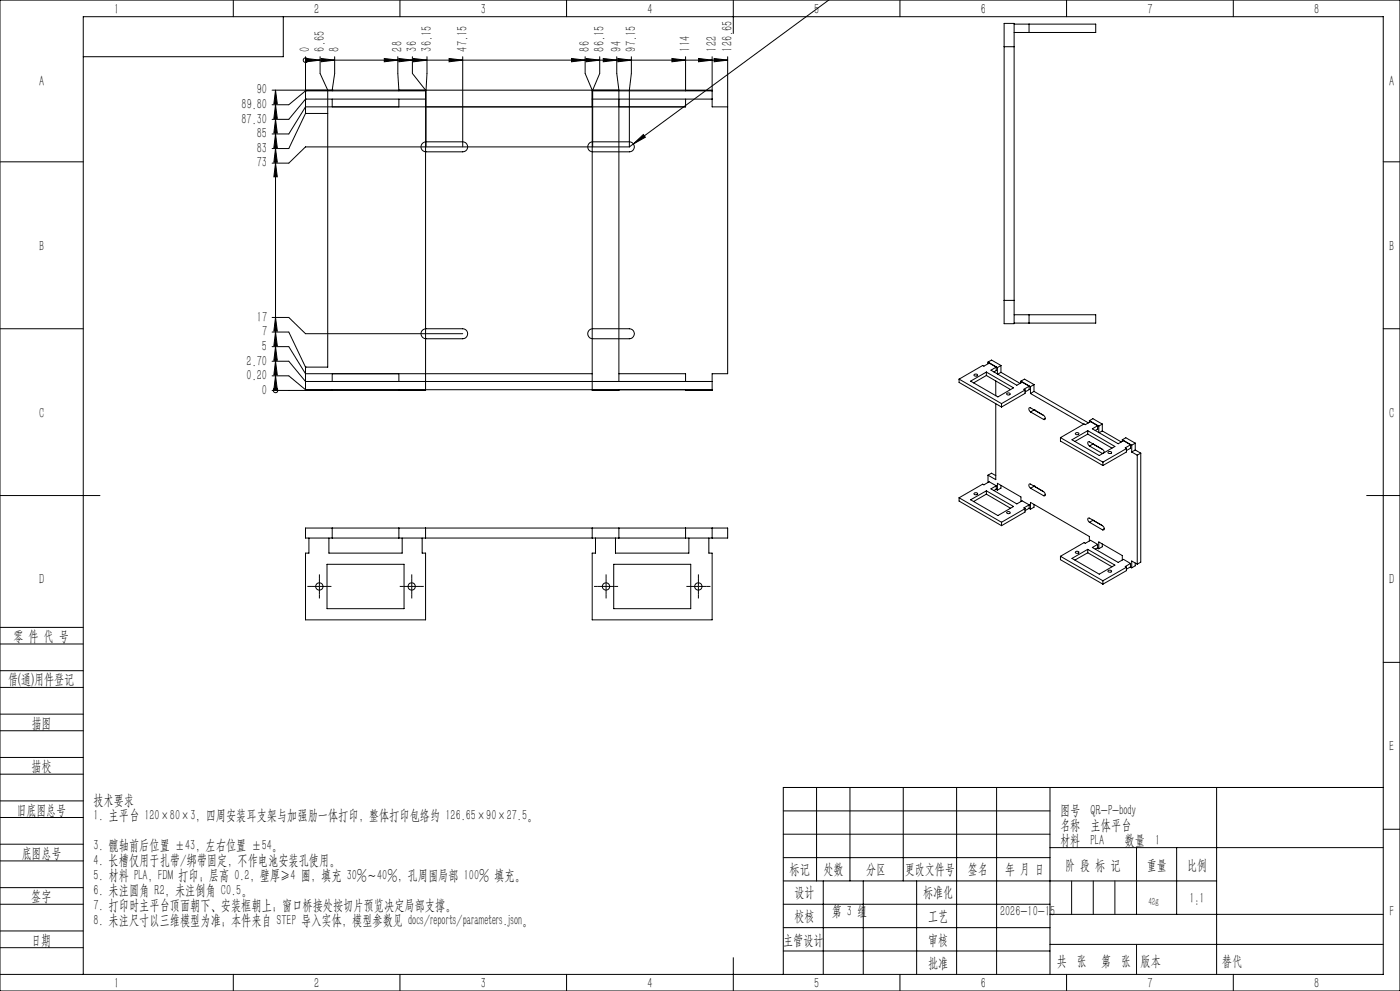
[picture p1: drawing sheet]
<svg xmlns="http://www.w3.org/2000/svg" width="420mm" height="297mm" viewBox="0 0 420 297" stroke-linecap="round" stroke-linejoin="round" font-family="sans-serif">
<g fill="none" stroke="#000" stroke-width=".3">
<path d="M248.7 0l-59.9 44M0 0h420v297h-420zM70 0v5M85 5v12h-60M91.7 18h.1M91.7 17v17M91.7 18h126.6M92 17.5l4 .5-4 .5zM96 17v5l2.3 5v83h-6.6M96.3 17.5l4.1 .5-4.1 .5zM100.4 17v5l-.7 5M115.3 17.5l4 .5-4 .5z"/>
<path d="M119.3 17v5l.4 5M119.7 17.5l4 .5-4 .5zM120 0v5M123.7 17v5l4 5v90h-46.1M124 17.5l4.1 .5-4.1 .5zM128.1 17l-.3 10v17M134.7 17.5l4.1 .5-4.1 .5zM138.8 17v27M170 0v5M171.4 17.5l4.1 .5-4.1 .5zM175.5 17v5l2.2 5v90h8v-.2M175.8 17.5l4.1 .5-4.1 .5z"/>
<path d="M179.9 17v5l-2.1 5v17M181 17.5l4 .5-4 .5zM185 17v5l.7 5v87.3M185.3 17.5l4.1 .5-4.1 .5zM189.4 17v5l-.6 5v17M201.6 17.5l4.1 .5-4.1 .5zM205.7 17v10.2M209.6 17.5l4 .5-4 .5zM213.6 17v15h4.7M214.2 17.5l4.1 .5-4.1 .5zM218.3 17v95h-4.7v5h-7.9v-.2M220 0v10"/>
<path d="M270 0v5M301.2 7h3v90h-3zM301.2 14h3M304.2 7.2h24.5v2.5h-24.5M308.7 7.2v2.5M320 0v5M370 0v5M81.6 27h132M82.7 35.8l.5 4.1h-1zM82.7 31.4l.5 4.1h-1zM82.7 27l.5 4.1h-1zM82.7 27v90"/>
<path d="M91.7 34h.1M91.7 29.7h.1M91.7 27.2h.1M91.7 27.2h36M91.7 29.7h36M91.7 34h6.6M91.7 34l-5.1 10.5h-5M91.7 29.7l-5.1 6.1h-5M91.7 27.2l-5.1 4.2h-5M99.7 27h.1M99.7 27v.2M99.7 29.7v2.3"/>
<path d="M119.7 27h.1M119.7 27v.2M119.7 29.7v2.3M177.7 27.2h35.9M177.7 29.7h35.9M205.7 29.7v2.3h-114l-5.1 8.1h-5M0 48.5h25M82.7 48.9l.5 4.1h-1zM82.7 44.5l.5 4.1h-1zM82.7 40.1l.5 4.1h-1zM126.6 43.1l.3-.3 .9-.3h11a1.5 1.5 0 0 1 1.5 1.5 1.5 1.5 0 0 1-1.5 1.5h-11a1.48 1.48 0 0 1-1.3-.8 1.48 1.48 0 0 1 .1-1.6zM176.9 42.8l.9-.3h11a1.5 1.5 0 0 1 1.5 1.5 1.5 1.5 0 0 1-1.5 1.5h-11a1.51 1.51 0 0 1-1.4-1 1.51 1.51 0 0 1 .5-1.7z"/>
<path d="M188.8 44h-97.1l-5.1 4.9h-5M190 43.1l3-2.8 .6 .8zM415 48.5h5M0 98.5h25M81.6 99.5h5l5.1 10.5M81.6 95.1h5l5.1 4.9h47.1M82.7 99.5l.5 4.1h-1zM82.7 95.1l.5 4.1h-1zM126.6 99.1l1.2-.6h11a1.5 1.5 0 0 1 1.5 1.5 1.5 1.5 0 0 1-1.5 1.5h-11a1.52 1.52 0 0 1-1.2-2.4zM176.6 99.1l1.2-.6h11a1.5 1.5 0 0 1 1.5 1.5 1.5 1.5 0 0 1-1.5 1.5h-11a1.52 1.52 0 0 1-1.2-2.4zM301.2 90h3M304.2 94.3h24.5v2.5h-24.5"/>
<path d="M308.7 94.3v2.5M415 98.5h5M81.6 108.3h5l5.1 6h121.9M81.6 112.6h5l5.1 4.2h121.9M81.6 103.9h5l5.1 8.1h86M82.7 112.6l.5 4.1h-1zM82.7 117h.1M82.7 108.3l.5 4.1h-1zM82.7 103.9l.5 4.1h-1zM91.7 110h.1M91.7 110v7M99.7 112v2.3"/>
<path d="M99.7 116.8v.2M119.7 112v2.3M119.7 116.8v.2M185.7 112h20v2.3M287.7 113.6l12.8 7.4M287.7 113.6v1l12.8 7.4M291.2 114.2l4.7-2.7 8.2 4.7-4.7 2.8zM292.3 112.2a.51 .51 0 0 1 .6-.1 .51 .51 0 0 1 .3 .4 .48 .48 0 0 1-.6 .3 .48 .48 0 0 1-.3-.6zM295.9 111.5v1M295.9 112.5l7.3 4.3M295.9 112.5l-3.8 2.3M296.4 108.5v.5"/>
<path d="M296.4 108.5l2.8 1.7M296.4 108.5l1.1-.6 2.8 1.6M298.7 114.2v4.4M298.9 110v1.1l-.7 .4M298.9 110l-2.1-1.2-1.6 .9-.4-.2-7.1 4.1M298.9 110l-1.6 .9 7.7 4.6 1.6-1 2.2 1.2M299.2 110.2v1.9M300.3 111.6l5.7 3.3M300.3 111.6l-1 .5M300.3 109.5l-1.1 .7M300.3 109.5v2.1M302 117.9a.49 .49 0 0 1 .6-.2 .49 .49 0 0 1 .3 .6 .55 .55 0 0 1-.5 .1 .55 .55 0 0 1-.4-.5z"/>
<path d="M306.3 114.2v.5M306.3 114.2l2.8 1.7M306.3 114.2l1-.6 2.9 1.6M307.5 116.9l-7 4.1M307.5 116.9v1l-7 4.1M308.8 115.7v1.1l-1.3 .7M308.8 115.7l-1.6 1 .3 .2M309.1 115.9v2M309.1 117.9l16 9.2M310.2 117.3l16.3 9.4M310.2 117.3l-1.1 .6M310.2 115.2l-1.1 .7"/>
<path d="M310.2 115.2v2.1M298.7 121v22.8l-2.3-1.4M300.5 121v1M309.2 123.5a.74 .74 0 0 1-.5-.6 .74 .74 0 0 1 .3-.7l4.1 2.3a.69 .69 0 0 1 .5 .6 .69 .69 0 0 1-.4 .7l-.1-.1M309.2 123.5l3.9 2.2M310.2 122.8h.1M310.2 122.8l-1 .7M310.2 122.8l2.9 1.7M313.6 125.4l-.5 .3M318.1 131.2l12.8 7.3M318.1 131.2v1l12.8 7.3M321.6 131.8l4.7-2.7 8.2 4.7-4.7 2.7z"/>
<path d="M322.7 129.8a.48 .48 0 0 1 .6-.2 .48 .48 0 0 1 .2 .6 .51 .51 0 0 1-.5 .1 .51 .51 0 0 1-.3-.5zM326.3 129.1v1M326.3 130.1l7.3 4.2M326.3 130.1l-3.8 2.2M326.8 126.1v.5M326.8 126.1l2.8 1.6M326.8 126.1l1.1-.6 2.8 1.6M326.8 133.7a.74 .74 0 0 1-.1-1.3l4 2.3M326.8 133.7l3.9 2.2M327.9 133.1l-1.1 .6M327.9 133.1l2.9 1.6M327.9 133v.1"/>
<path d="M329.3 127.6l-2.1-1.2-1.6 .9-.4-.2-7.1 4.1M329.3 127.6l-1.6 .9 7.8 4.5 1.5-.9 2.2 1.2M329.3 127.6v1l-.7 .4M329.6 127.7v1.9M330.7 129.1l-1 .6M330.7 129.1l5.7 3.4M330.7 127.1l-1.1 .6M330.7 127.1v2M330.7 134.7l.5 .5 .1 .4M330.7 135.9h.1M330.9 138.5v1M331.3 135.6l-.6 .3"/>
<path d="M332.5 135.4a.47 .47 0 0 1 .6-.1 .47 .47 0 0 1 .2 .6 .47 .47 0 0 1-.6 .1 .47 .47 0 0 1-.2-.6zM336.7 131.8l2.8 1.6M336.7 131.8v.5M336.7 131.8l1-.6 2.9 1.6M337.9 134.4l-7 4.1M337.9 134.4v1.1l-7 4M339.2 133.3l-1.6 .9 .3 .2M339.2 133.3v1l-1.3 .7M339.5 133.4v2.1M339.5 135.5l1.7 .9M340.6 134.9l-1.1 .6M340.6 132.8l-1.1 .6"/>
<path d="M340.6 132.8v2.1M340.6 134.9l1.6 .9M341.2 136.4v32.7M342.2 135.8v32.7l-1 .6M342.2 135.8l-1 .6M0 148.5h30M91.7 158.3h126.6v3h-126.6zM99.7 158.3v3M119.7 158.3v3M127.7 158.3v3M177.7 158.3v3M185.7 158.3v3"/>
<path d="M205.7 158.3v3M213.6 158.3v3M287.7 149.2v1l12.8 7.3M287.7 149.2l12.8 7.3M291.2 149.8l4.7-2.7 8.2 4.7-4.7 2.7zM292.3 147.7a.51 .51 0 0 1 .6-.1 .51 .51 0 0 1 .3 .5 .48 .48 0 0 1-.6 .3 .48 .48 0 0 1-.3-.7zM295.9 147.1v1M295.9 148.1l7.3 4.2M295.9 148.1l-3.8 2.2M296.4 142.4v2.2M296.4 142.4l1.1-.6 1.2 .8M298.8 146.6l.4 .3"/>
<path d="M298.9 145.6v1l-.7 .4M298.9 145.6l-2.1-1.2-1.6 .9-.4-.2-7.1 4.1M298.9 145.6l-1.6 .9 7.7 4.5 1.6-.9 2.2 1.2M299.2 146.9v-2.1l7.1 4.1v1.4M300.3 145.5v.8l-1.1 .6M300.5 156.5v1M302 153.5a.49 .49 0 0 1 .6-.3 .49 .49 0 0 1 .3 .6 .55 .55 0 0 1-.5 .2 .55 .55 0 0 1-.4-.5zM307.5 152.4v1.1l-7 4M307.5 152.4l-7 4.1M308.7 152.4l.4 .2M308.8 151.3v1l-1.3 .7M308.8 151.3l-1.6 .9 .3 .2"/>
<path d="M309.1 152.6v-2l17.7 10.2v1.3M309.2 146.3a.74 .74 0 0 1-.2-1.3l4.1 2.4a.69 .69 0 0 1 .5 .5 .69 .69 0 0 1-.4 .7h-.1M309.2 146.3l3.9 2.3M310.2 151.2v.8l-1.1 .6M310.2 145.7h.1M310.2 145.7l-1 .6M310.2 145.7l2.9 1.7M313.6 148.3l-.5 .3M326.8 156.5a.71 .71 0 0 1-.4-.6 .71 .71 0 0 1 .3-.6l4 2.2M326.8 156.5l3.9 2.3M327.9 155.9h.1M327.9 155.9l-1.1 .6"/>
<path d="M327.9 155.9l2.9 1.6M330.7 157.5a.71 .71 0 0 1 .6 .6 .71 .71 0 0 1-.4 .8l-.2-.1M331.3 158.5l-.6 .3M410 148.5h10M92.7 161.3v4.5h-1v20h36v-20h-1.1v-4.5M98.1 169.1h23.1v13.3h-23.1zM98.7 161.3v4.5h21.9v-4.5M178.6 161.3v4.5h-.9v20h35.9v-20h-.9v-4.5M184.1 169.1h23.1v13.3h-23.1zM184.6 161.3v4.5h22.1v-4.5M318.1 166.7v1l12.8 7.4M318.1 166.7l12.8 7.4"/>
<path d="M321.6 167.4l4.7-2.8 8.2 4.8-4.7 2.7zM322.7 165.4a.48 .48 0 0 1 .6-.3 .48 .48 0 0 1 .2 .7 .51 .51 0 0 1-.5 .1 .51 .51 0 0 1-.3-.5zM326.3 164.6v1.1M326.3 165.7l7.3 4.2M326.3 165.7l-3.8 2.1M329.2 164.2l.4 .3M329.3 163.2v1l-.7 .4M329.3 163.2l-2.1-1.3-1.6 .9-.4-.2-7.1 4.1M329.3 163.2l-1.6 .9 7.8 4.5 1.5-1 2.2 1.3M329.6 164.5v-2.1l7.1 4.1v1.3M330.7 163v.9l-1.1 .6M330.9 174.1v1"/>
<path d="M332.4 171.1a.49 .49 0 0 1 .7-.3 .49 .49 0 0 1 .2 .6 .55 .55 0 0 1-.5 .1 .55 .55 0 0 1-.4-.4zM337.9 170v1l-7 4.1M337.9 170l-7 4.1M339.1 169.9l.4 .3M339.2 168.9v1l-1.3 .7M339.2 168.9l-1.6 .9 .3 .2M340.6 168.7v.9l-1.1 .6M341.2 169.1l-1.7-1v2.1M0 193h25M0 188h25M415 198.5h5M0 206h25"/>
<path d="M0 201h25M0 219h25M0 214h25M0 232h25M0 227h25M245 236v28M255 236v28M271 236v28M287 236v56M299 236v56M315 236v56M365 236v56"/>
<path d="M415 236h-180v56M0 245h25M0 240h25M0 258h25M0 253h25M235 243h80M235 250h80M235 257h80M315 254h100M341 254v20M353 254v20M415 248.5h5"/>
<path d="M0 271h25M0 266h25M0 279h25M235 271h80M235 264h130M235 278h80M247 264v28M259 264v28M275 264v28M315 274h100M0 284h25M0 292h415v-287h-390v287"/>
<path d="M70 292v5M120 292v5M170 292v5M220 287v10M235 285h80M270 292v5M315 283h100M320 292v5M370 292v5"/>
<circle cx="91.6" cy="18" r=".68"/>
<circle cx="82.7" cy="117" r=".67"/>
<circle cx="95.8" cy="175.8" r="1.1"/>
<circle cx="123.5" cy="175.8" r="1.1"/>
<circle cx="181.8" cy="175.8" r="1.1"/>
<circle cx="209.5" cy="175.8" r="1.1"/>
</g>
<path d="M321.5 264v10M328 264v10M334.5 264v10M341 283v9" fill="none" stroke="#0a0605" stroke-width=".3"/>
<g fill="#000">
<path d="M92 17.5l4 .5-4 .5zM96.3 17.5l4.1 .5-4.1 .5zM115.3 17.5l4 .5-4 .5zM119.7 17.5l4 .5-4 .5zM124 17.5l4.1 .5-4.1 .5zM134.7 17.5l4.1 .5-4.1 .5zM171.4 17.5l4.1 .5-4.1 .5zM175.8 17.5l4.1 .5-4.1 .5zM181 17.5l4 .5-4 .5zM185.3 17.5l4.1 .5-4.1 .5zM201.6 17.5l4.1 .5-4.1 .5zM209.6 17.5l4 .5-4 .5z"/>
<path d="M214.2 17.5l4.1 .5-4.1 .5zM82.7 35.8l.5 4.1h-1zM82.7 31.4l.5 4.1h-1zM82.7 27l.5 4.1h-1zM82.7 48.9l.5 4.1h-1zM82.7 44.5l.5 4.1h-1zM82.7 40.1l.5 4.1h-1zM190 43.1l3-2.8 .6 .8zM82.7 99.5l.5 4.1h-1zM82.7 95.1l.5 4.1h-1zM82.7 112.6l.5 4.1h-1zM82.7 108.3l.5 4.1h-1z"/>
<path d="M82.7 103.9l.5 4.1h-1z"/>
</g>
<g fill="none" stroke="#000" stroke-width=".3" stroke-dasharray="30.5 1.3 1.3 1.3" stroke-linecap="butt">
<path d="M93.3 175.8h-1.1M95.8 175.8v-2.5M95.8 175.8h-2.5M95.8 175.8v2.5M95.8 175.8h2.5M95.8 173.3v-1.1M95.8 178.3v1.1M98.3 175.8h1.1M121 175.8h-1.1M123.5 175.8v-2.5M123.5 175.8h-2.5M123.5 175.8v2.5"/>
<path d="M123.5 175.8h2.5M123.5 173.3v-1.1M123.5 178.3v1.1M126 175.8h1.1M179.3 175.8h-1.1M181.8 175.8v-2.5M181.8 175.8h-2.5M181.8 175.8v2.5M181.8 175.8h2.5M181.8 173.3v-1.1M181.8 178.3v1.1M184.3 175.8h1.1"/>
<path d="M207 175.8h-1.1M209.5 175.8v-2.5M209.5 175.8h-2.5M209.5 175.8v2.5M209.5 175.8h2.5M209.5 173.3v-1.1M209.5 178.3v1.1M212 175.8h1.1"/>
</g>
<g font-size="4.4">
<text x="34.2" y="4.2">1</text>
<text x="94.2" y="4.2">2</text>
<text x="144.2" y="4.2">3</text>
<text x="194.2" y="4.2">4</text>
<text x="244.2" y="4.2">5</text>
<text x="294.2" y="4.2">6</text>
<text x="344.2" y="4.2">7</text>
<text x="394.2" y="4.2">8</text>
<text x="93" y="15.5" transform="rotate(-90 93 15.5)">0</text>
<text x="97.3" y="15.5" transform="rotate(-90 97.3 15.5)">6.65</text>
<text x="101.7" y="15.5" transform="rotate(-90 101.7 15.5)">8</text>
<text x="120.7" y="15.5" transform="rotate(-90 120.7 15.5)">28</text>
<text x="125" y="15.5" transform="rotate(-90 125 15.5)">36</text>
<text x="129.4" y="15.5" transform="rotate(-90 129.4 15.5)">36.15</text>
<text x="140.1" y="15.5" transform="rotate(-90 140.1 15.5)">47.15</text>
<text x="176.9" y="15.5" transform="rotate(-90 176.9 15.5)">86</text>
<text x="181.2" y="15.5" transform="rotate(-90 181.2 15.5)">86.15</text>
<text x="186.4" y="15.5" transform="rotate(-90 186.4 15.5)">94</text>
<text x="190.7" y="15.5" transform="rotate(-90 190.7 15.5)">97.15</text>
<text x="207" y="15.5" transform="rotate(-90 207 15.5)">114</text>
<text x="215" y="15.5" transform="rotate(-90 215 15.5)">122</text>
<text x="219.6" y="15.5" transform="rotate(-90 219.6 15.5)">126.65</text>
<text x="11.7" y="25.9">A</text>
<text x="77.1" y="28.3">90</text>
<text x="416.7" y="25.9">A</text>
<text x="72.5" y="32.7">89.80</text>
<text x="72.5" y="37">87.30</text>
<text x="77.1" y="41.4">85</text>
<text x="77.1" y="45.8">83</text>
<text x="77.1" y="50.2">73</text>
<text x="11.7" y="75.1">B</text>
<text x="416.7" y="75.1">B</text>
<text x="77.1" y="96.4">17</text>
<text x="78.6" y="100.8">7</text>
<text x="78.6" y="105.2">5</text>
<text x="74" y="113.9">0.20</text>
<text x="74" y="109.5">2.70</text>
<text x="78.6" y="118.3">0</text>
<text x="11.7" y="125.1">C</text>
<text x="416.7" y="125.1">C</text>
<text x="11.7" y="175.1">D</text>
<text x="416.7" y="175.1">D</text>
<text x="4" y="192">零 件 代 号</text>
<text x="2.5" y="205.1">借(通)用件登记</text>
<text x="9.5" y="218.1">描图</text>
<text x="416.7" y="225.1">E</text>
<text x="9.5" y="231.1">描校</text>
<text x="5" y="244.2">旧底图总号</text>
<text x="28" y="241.1">技术要求</text>
<text x="28" y="245.6">1. 主平台 120×80×3，四周安装耳支架与加强肋一体打印，整体打印包络约 126.65×90×27.5。</text>
<text x="318" y="244.1">图号</text>
<text x="327.2" y="244.1">QR-P-body</text>
<text x="318" y="248.6">名称 主体平台</text>
<text x="6.5" y="257.2">底图总号</text>
<text x="28" y="254.6">3. 髋轴前后位置 ±43，左右位置 ±54。</text>
<text x="318" y="253.1">材料 PLA</text>
<text x="337.4" y="253.1">数量 1</text>
<text x="28" y="259.1">4. 长槽仅用于扎带/绑带固定，不作电池安装孔使用。</text>
<text x="28" y="263.6">5. 材料 PLA，FDM 打印；层高 0.2，壁厚≥4 圈，填充 30%～40%，孔周围局部 100% 填充。</text>
<text x="236.9" y="261.9">标记</text>
<text x="247.1" y="261.9">处数</text>
<text x="259.9" y="261.9">分区</text>
<text x="271.5" y="261.9">更改文件号</text>
<text x="290.4" y="261.9">签名</text>
<text x="301.5" y="261.9">年 月 日</text>
<text x="319.5" y="260.6">阶 段 标 记</text>
<text x="344" y="260.6">重量</text>
<text x="356.1" y="260.6">比例</text>
<text x="28" y="268.1">6. 未注圆角 R2，未注倒角 C0.5。</text>
<text x="238.3" y="268.9">设计</text>
<text x="276.9" y="268.9">标准化</text>
<text x="9.4" y="270.1">签字</text>
<text x="28" y="272.6">7. 打印时主平台顶面朝下、安装框朝上；窗口桥接处按切片预览决定局部支撑。</text>
<text x="249.5" y="274.6">第 3 组</text>
<text x="300" y="274.6">2026-10-15</text>
<text x="356.8" y="270.7">1:1</text>
<text x="416.8" y="274.4">F</text>
<text x="28" y="277.1">8. 未注尺寸以三维模型为准；本件来自 STEP 导入实体，模型参数见 docs/reports/parameters.json。</text>
<text x="238.3" y="276.1">校核</text>
<text x="278.4" y="276">工艺</text>
<text x="9.4" y="283.2">日期</text>
<text x="234.9" y="283.3">主管设计</text>
<text x="278.4" y="283.3">审核</text>
<text x="278.4" y="290.2">批准</text>
<text x="317.1" y="289.4">共 张</text>
<text x="330.3" y="289.4">第 张</text>
<text x="342.1" y="289.4">版本</text>
<text x="34.2" y="296.2">1</text>
<text x="94.2" y="296.2">2</text>
<text x="144.2" y="296.2">3</text>
<text x="194.2" y="296.2">4</text>
<text x="244.2" y="296.2">5</text>
<text x="294.2" y="296.2">6</text>
<text x="344.2" y="296.2">7</text>
<text x="394.2" y="296.2">8</text>
</g>
<text font-size="4.4" fill="#0a0605" x="366.6" y="289.4">替代</text>
<text font-size="3.1" x="344.5" y="271.1">42g</text>
</svg>
